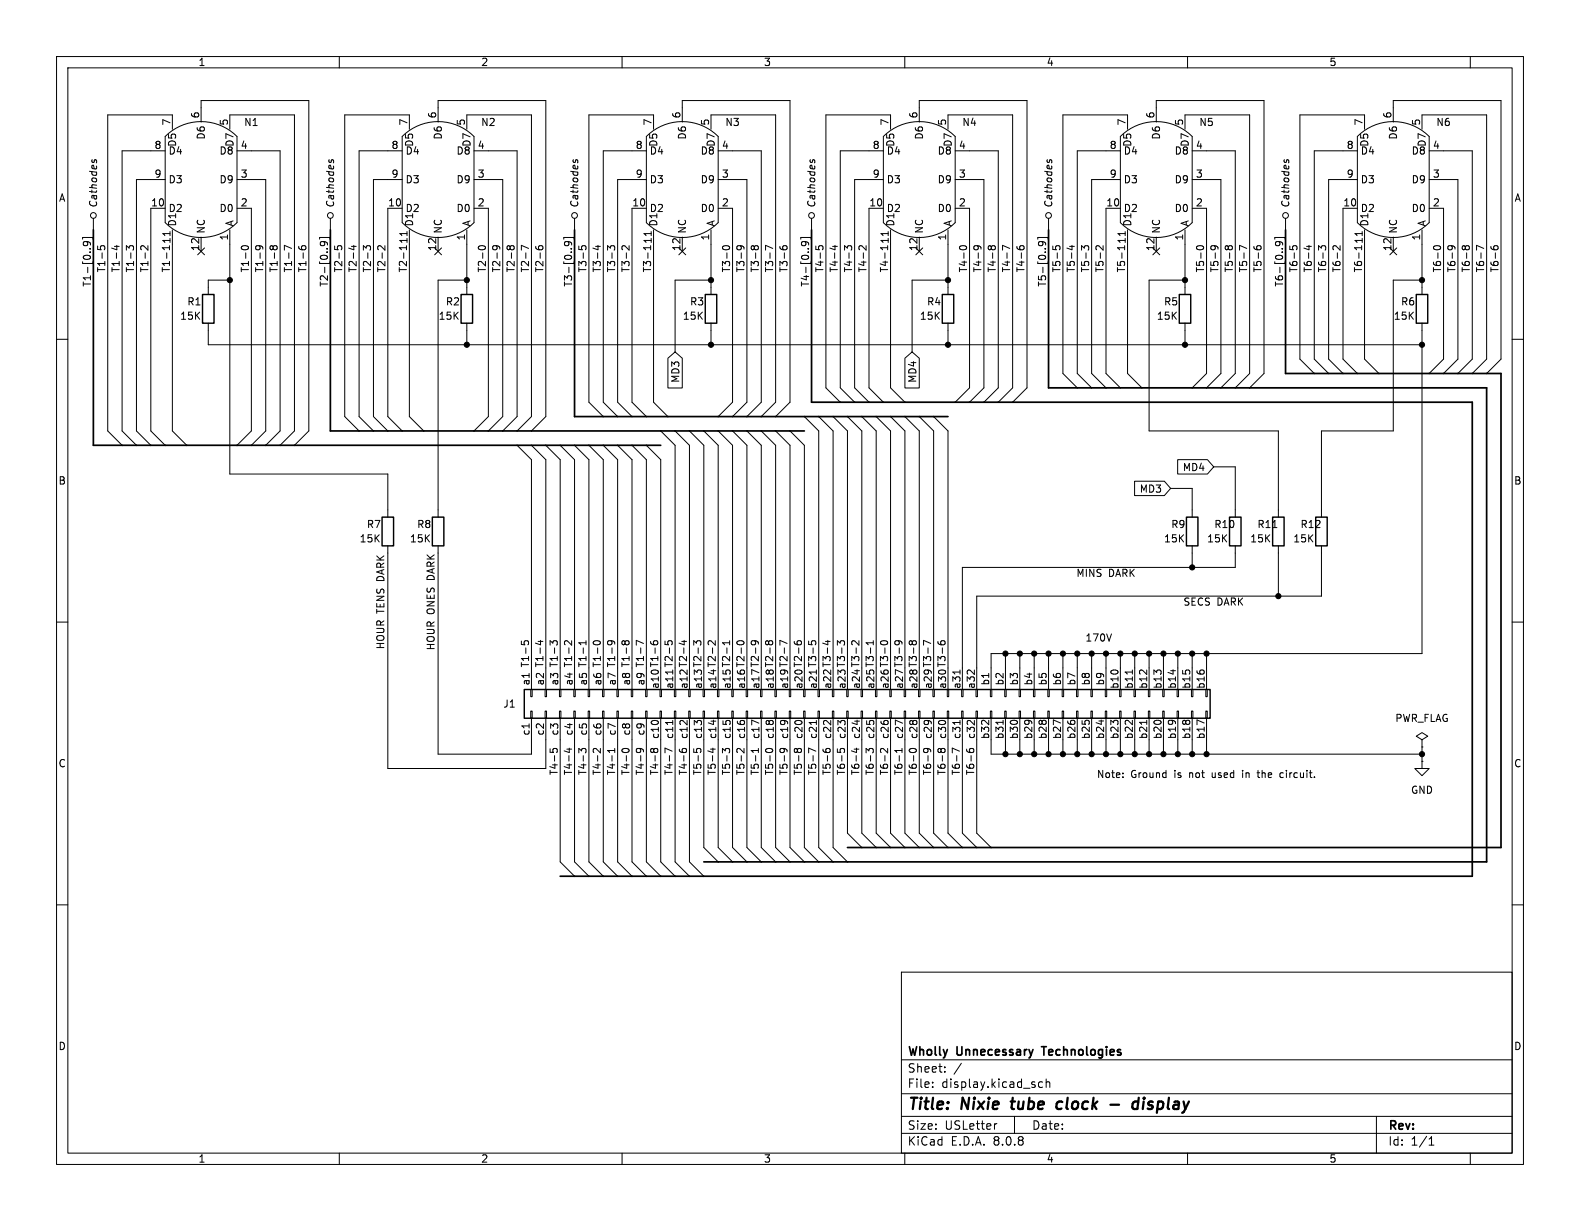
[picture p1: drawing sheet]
<svg xmlns="http://www.w3.org/2000/svg" width="279mm" height="216mm" viewBox="0 0 279 216" stroke-linecap="round" stroke-linejoin="round" font-family="sans-serif">
<g fill="none" stroke="#000" stroke-width=".18">
<path d="M10 10h259.4v195.9h-259.4zM12 12h255.4v191.9h-255.4zM60 10v2M110 10v2M160 10v2M210 10v2M260 10v2M16.3 28.2v.5M16.5 38.6v2M16.6 28.7l.2-.5 .2 .1 .1 .4M29.2 24.1a9 9 0 0 1 12.7 0v15.3a9 9 0 0 1-12.7 0zM29.2 36.8h-2.5v39.4l2.5 2.5"/>
<path d="M29.2 31.8h-5.1v44.4l2.6 2.5M29.2 26.7h-7.6v49.5l2.5 2.5M30.5 22.9v-2.6h-11.5v55.9l2.6 2.5M35.6 21.6v-3.8h19v58.4l-2.5 2.5M40.6 22.9v-2.6h11.5v55.9l-2.6 2.5M41.9 36.8h2.5v39.4l-2.5 2.5M41.9 31.8h5.1v44.4l-2.6 2.5M41.9 26.7h7.6v49.5l-2.5 2.5M58.2 28.2v.5M58.4 38.6v2M58.5 28.7l.3-.5 .1 .1 .1 .4M71.1 24.1a9 9 0 0 1 12.7 0v15.3a9 9 0 0 1-12.7 0z"/>
<path d="M71.1 36.8h-2.5v36.9l2.5 2.5M71.1 31.8h-5.1v41.9l2.6 2.5M71.1 26.7h-7.6v47l2.5 2.5M72.4 22.9v-2.6h-11.4v53.4l2.5 2.5M77.5 21.6v-3.8h19v55.9l-2.5 2.5M82.5 22.9v-2.6h11.5v53.4l-2.6 2.5M83.8 36.8h2.6v36.9l-2.6 2.5M83.8 31.8h5.1v41.9l-2.5 2.5M83.8 26.7h7.6v47l-2.5 2.5M101.4 28.2v.5M101.6 38.6v2M101.7 28.7l.2-.5 .2 .1 .1 .4"/>
<path d="M114.3 24.1a9 9 0 0 1 12.7 0v15.3a9 9 0 0 1-12.7 0zM114.3 36.8h-2.5v34.3l2.5 2.6M114.3 31.8h-5.1v39.3l2.6 2.6M114.3 26.7h-7.6v44.4l2.5 2.6M115.6 22.9v-2.6h-11.5v50.8l2.6 2.6M120.6 21.6v-3.8h19.1v53.3l-2.5 2.6M125.7 22.9v-2.6h11.5v50.8l-2.6 2.6M127 36.8h2.5v34.3l-2.5 2.6M127 31.8h5.1v39.3l-2.6 2.6M127 26.7h7.6v44.4l-2.5 2.6M143.3 28.2v.5M143.5 38.6v2"/>
<path d="M143.6 28.7l.2-.5 .2 .1 .1 .4M156.2 24.1a9 9 0 0 1 12.7 0v15.3a9 9 0 0 1-12.7 0zM156.2 36.8h-2.5v31.8l2.5 2.5M156.2 31.8h-5.1v36.8l2.6 2.5M156.2 26.7h-7.6v41.9l2.5 2.5M157.5 22.9v-2.6h-11.5v48.3l2.6 2.5M162.6 21.6v-3.8h19v50.8l-2.5 2.5M167.6 22.9v-2.6h11.5v48.3l-2.6 2.5M168.9 36.8h2.5v31.8l-2.5 2.5M168.9 31.8h5.1v36.8l-2.6 2.5M168.9 26.7h7.6v41.9l-2.5 2.5M185.2 28.2v.5"/>
<path d="M185.4 38.6v2M185.5 28.7l.3-.5 .1 .1 .1 .4M198.1 24.1a9 9 0 0 1 12.7 0v15.3a9 9 0 0 1-12.7 0zM198.1 36.8h-2.5v29.2l2.5 2.6M198.1 31.8h-5.1v34.2l2.6 2.6M198.1 26.7h-7.6v39.3l2.5 2.6M199.4 22.9v-2.6h-11.4v45.7l2.5 2.6M204.5 21.6v-3.8h19v48.2l-2.5 2.6M209.5 22.9v-2.6h11.5v45.7l-2.6 2.6M210.8 36.8h2.6v29.2l-2.6 2.6M210.8 31.8h5.1v34.2l-2.5 2.6M210.8 26.7h7.6v39.3l-2.5 2.6"/>
<path d="M227.1 28.2v.5M227.3 38.6v2M227.4 28.7l.3-.5 .1 .1 .1 .4M240 24.1a9 9 0 0 1 12.7 0v15.3a9 9 0 0 1-12.7 0zM240 36.8h-2.5v26.7l2.5 2.5M240 31.8h-5.1v31.7l2.6 2.5M240 26.7h-7.6v36.8l2.5 2.5M241.3 22.9v-2.6h-11.4v43.2l2.5 2.5M246.4 21.6v-3.8h19v45.7l-2.5 2.5M251.5 22.9v-2.6h11.4v43.2l-2.6 2.5M252.7 36.8h2.6v26.7l-2.6 2.5M252.7 31.8h5.1v31.7l-2.5 2.5"/>
<path d="M252.7 26.7h7.6v36.8l-2.5 2.5M14.6 42.3v-.3h1.8v.3M15.3 42.7l.2 .3v.3l-.2 .1-.5-.1-.1-.3 .1-.2a.84 .84 0 0 1 1.2 .3v.2M17.3 43.5v.6M17.8 44.1v-.4l.2-.3 .5 .2v.5M20.2 43.6h.9M20.7 43.4v.8l-1-.3M23.6 44.2v-.5l-.1-.2h-.5l-.2 .4-.5-.5v.8M26.2 43.4v.8l-.9-.8-.4 .3v.4M30 43.8h-1.3l.4 .4M30 43.4v.8M30.1 40.9v.8"/>
<path d="M30.5 40.6v35.6l2.5 2.5M35 43.8l1.2 1.3M35.6 41.9v2.6M36.2 43.8l-1.2 1.3M36.8 57.2v3.8h214.7M40.6 49.5h-3.8v2.6M40.6 40.6v43.2h28v7.6M42.9 44.1l-.2-.2a.68 .68 0 0 1 .6-.5 .68 .68 0 0 1 .6 .5l-.2 .2M45.8 43.4l.2 .3-.1 .4M46.5 44l-.1-.3a.86 .86 0 0 0-1.2 0l.1 .4M48.3 43.7l-.3-.3-.2 .2-.1 .3 .2 .2M48.3 43.7l.2-.3 .4 .1 .1 .2-.1 .4"/>
<path d="M48.3 43.9l-.1 .2M48.3 43.7v.2M48.3 43.9l.1 .2M51.6 43.9l-1.3-.5v.8M52.8 43.6l.1 .3 .2 .2M53.4 44.1l-.1-.4 .3-.3 .4 .2 .1 .3-.1 .2M56.5 42.3v-.3h1.8v.3M57.2 42.7l.2 .3v.3l-.2 .1-.5-.1-.1-.3 .2-.2a.84 .84 0 0 1 1.1 .3v.2M59.2 43.5v.6M59.7 44.1v-.4l.2-.3 .5 .2v.5M62.1 43.6h.9M62.6 43.4v.8l-.9-.3"/>
<path d="M65.5 44.2v-.5l-.1-.2h-.5l-.2 .4-.4-.5v.8M68.1 43.4v.8l-.9-.8-.4 .3 .1 .4M71.9 43.8h-1.3l.4 .4M71.9 43.4v.8M72 40.9v.8M72.4 40.6v33.1l2.5 2.5M76.9 43.8l1.2 1.3M77.5 41.9v2.6M78.1 43.8l-1.2 1.3M82.5 40.6v11.5M82.5 57.2v3.8M82.5 49.5h-5v41.9"/>
<path d="M84.8 44.1l-.2-.2a.68 .68 0 0 1 .6-.5 .68 .68 0 0 1 .6 .5l-.2 .2M87.7 43.4l.2 .3-.1 .4M88.4 44l-.1-.3a.86 .86 0 0 0-1.2 0l.1 .4M90.2 43.7l-.2-.3-.3 .2v.3l.1 .2M90.2 43.7l.2-.3 .4 .1 .1 .2-.1 .4M90.2 43.9l-.1 .2M90.2 43.7v.2M90.2 43.9l.1 .2M93.5 43.9l-1.3-.5v.8M94.7 43.6l.1 .3 .2 .2M95.3 44.1l-.1-.4 .3-.3 .4 .2 .1 .3-.1 .2M99.7 42.3v-.3h1.8v.3"/>
<path d="M100.4 42.7l.2 .3-.1 .3-.1 .1-.5-.1-.1-.3 .1-.2a.84 .84 0 0 1 1.2 .3v.2M102.4 43.5v.6M102.9 44.1l-.1-.4 .3-.3 .5 .2v.5M105.3 43.6h.9M105.7 43.4v.8l-.9-.3M108.6 44.2l.1-.5-.1-.2h-.6l-.1 .4-.5-.5v.8M111.2 43.4v.8l-.9-.8-.3 .3v.4M115.1 43.4v.8M115.1 43.8h-1.3l.4 .4M115.2 40.9v.8M115.6 40.6v30.5l2.5 2.6M120 43.8l1.3 1.3"/>
<path d="M120.6 41.9v2.6M121.3 43.8l-1.3 1.3M125.7 40.6v11.5M125.7 57.2v3.8M125.7 49.5h-6.3v12.7M128 44.1l-.2-.2a.68 .68 0 0 1 .6-.5 .68 .68 0 0 1 .6 .5l-.2 .2M130.8 43.4l.3 .3-.1 .4M131.6 44l-.1-.3a.86 .86 0 0 0-1.2 0l.1 .4M133.4 43.9l-.1 .2M133.4 43.7l-.3-.3-.2 .2-.1 .3 .2 .2M133.4 43.7l.2-.3 .4 .1 .1 .2-.1 .4M133.4 43.7v.2"/>
<path d="M133.4 43.9l.1 .2M136.6 43.9l-1.2-.5v.8M137.9 43.6l.1 .3 .2 .2M138.5 44.1l-.1-.4 .2-.3 .5 .2 .1 .3-.1 .2M141.6 42.3v-.3h1.8v.3M142.3 42.7l.2 .3v.3l-.2 .1-.5-.1-.1-.3 .1-.2a.84 .84 0 0 1 1.2 .3v.2M144.3 43.5v.6M144.8 44.1v-.4l.2-.3 .5 .2v.5M147.2 43.6h.9M147.7 43.4v.8l-1-.3M150.6 44.2v-.5l-.1-.2h-.5l-.2 .4-.5-.5v.8M153.2 43.4v.8l-.9-.8-.4 .3v.4"/>
<path d="M157 43.8h-1.3l.4 .4M157 43.4v.8M157.1 40.9v.8M157.5 40.6v28l2.5 2.5M162 43.8l1.2 1.3M162.6 41.9v2.6M163.2 43.8l-1.2 1.3M167.6 40.6v11.5M167.6 57.2v3.8M167.6 49.5h-6.3v12.7M169.9 44.1l-.2-.2a.68 .68 0 0 1 .6-.5 .68 .68 0 0 1 .6 .5l-.2 .2M172.8 43.4l.2 .3-.1 .4"/>
<path d="M173.5 44l-.1-.3a.86 .86 0 0 0-1.2 0l.1 .4M175.3 43.7l-.3-.3-.2 .2-.1 .3 .2 .2M175.3 43.7l.2-.3 .4 .1 .1 .2-.1 .4M175.3 43.9l-.1 .2M175.3 43.7v.2M175.3 43.9l.1 .2M178.6 43.9l-1.3-.5v.8M179.8 43.6l.1 .3 .2 .2M180.4 44.1l-.1-.4 .3-.3 .4 .2 .1 .3-.1 .2M183.5 42.3v-.3h1.8v.3M184.2 42.7l.2 .3v.3l-.2 .1-.5-.1-.1-.3 .2-.2a.84 .84 0 0 1 1.1 .3v.2M186.2 43.5v.6"/>
<path d="M186.7 44.1v-.4l.2-.3 .5 .2v.5M189.1 43.6h.9M189.6 43.4v.8l-.9-.3M192.5 44.2v-.5l-.1-.2h-.5l-.2 .4-.4-.5v.8M195.1 43.4v.8l-.9-.8-.4 .3 .1 .4M198.9 43.8h-1.3l.4 .4M198.9 43.4v.8M199 40.9v.8M199.4 40.6v25.4l2.5 2.6M203.9 43.8l1.2 1.3M204.5 41.9v2.6M205.1 43.8l-1.2 1.3"/>
<path d="M209.5 49.5h-6.3v26.7h22.9v15.2M209.5 40.6v11.5M209.5 57.2v3.8M211.8 44.1l-.2-.2a.68 .68 0 0 1 .6-.5 .68 .68 0 0 1 .6 .5l-.2 .2M214.7 43.4l.2 .3-.1 .4M215.4 44l-.1-.3a.86 .86 0 0 0-1.2 0l.1 .4M217.2 43.7l-.2-.3-.3 .2v.3l.1 .2M217.2 43.7l.2-.3 .4 .1 .1 .2-.1 .4M217.2 43.9l-.1 .2M217.2 43.7v.2M217.2 43.9l.1 .2M220.5 43.9l-1.3-.5v.8"/>
<path d="M221.7 43.6l.1 .3 .2 .2M222.3 44.1l-.1-.4 .3-.3 .4 .2 .1 .3-.1 .2M225.4 42.3v-.3h1.8v.3M226.1 42.7l.2 .3v.3l-.2 .1-.5-.1-.1-.3 .2-.2a.84 .84 0 0 1 1.1 .3v.2M228.1 43.5v.6M228.6 44.1v-.4l.2-.3 .5 .2v.5M231.1 43.6h.8M231.5 43.4v.8l-.9-.3M234.4 44.2v-.5l-.1-.2h-.5l-.1 .4-.5-.5v.8M237 43.4v.8l-.9-.8-.4 .3 .1 .4M240.8 43.8h-1.3l.4 .4M240.8 43.4v.8"/>
<path d="M240.9 40.9v.8M241.3 40.6v22.9l2.5 2.5M245.8 43.8l1.2 1.3M246.4 41.9v2.6M247 43.8l-1.2 1.3M251.5 49.5h-5.1v26.7h-12.7v15.2M251.5 57.2v58.4h-76.2v6.3M251.5 40.6v11.5M253.7 44.1l-.2-.2a.68 .68 0 0 1 .6-.5 .68 .68 0 0 1 .7 .5l-.3 .2M256.6 43.4l.2 .3-.1 .4M257.3 44l-.1-.3a.86 .86 0 0 0-1.2 0l.1 .4M259.1 43.7l-.2-.3-.3 .2v.3l.1 .2"/>
<path d="M259.1 43.7l.3-.3 .3 .1 .1 .2-.1 .4M259.1 43.9l-.1 .2M259.1 43.7v.2M259.1 43.9l.1 .2M262.4 43.9l-1.3-.5v.8M263.6 43.6l.1 .3 .2 .2M264.3 44.1l-.2-.4 .3-.3 .5 .2v.3l-.1 .2M10 60h2M91.4 78.7l2.6 2.6v40.6M94 78.7l2.5 2.6v40.6M96.5 78.7l2.6 2.6v40.6M99.1 78.7l2.5 2.6v40.6"/>
<path d="M101.6 78.7l2.5 2.6v40.6M104.1 78.7l2.6 2.6v40.6M106.7 78.7l2.5 2.6v40.6M109.2 78.7l2.6 2.6v40.6M111.8 78.7l2.5 2.6v40.6M114.3 78.7l2.5 2.6v40.6M116.8 76.2l2.6 2.5v43.2M118.1 63.3l1.3-1.1 1.3 1.1v5.3h-2.6zM119.4 76.2l2.5 2.5v43.2M121.9 76.2l2.6 2.5v43.2M124.5 76.2l2.5 2.5v43.2M127 76.2l2.5 2.5v43.2"/>
<path d="M129.5 76.2l2.6 2.5v43.2M132.1 76.2l2.5 2.5v43.2M134.6 76.2l2.6 2.5v43.2M137.2 76.2l2.5 2.5v43.2M139.7 76.2l2.5 2.5v43.2M142.2 73.7l2.6 2.5v45.7M144.8 73.7l2.5 2.5v45.7M147.3 73.7l2.6 2.5v45.7M149.9 73.7l2.5 2.5v45.7M152.4 73.7l2.5 2.5v45.7M154.9 73.7l2.6 2.5v45.7M157.5 73.7l2.5 2.5v45.7"/>
<path d="M160 63.3l1.3-1.1 1.3 1.1v5.3h-2.6zM160 73.7l2.6 2.5v45.7M162.6 73.7l2.5 2.5v45.7M165.1 73.7l2.5 2.5v45.7M267.4 60h2M68.6 96.5v39.4h27.9v-8.9M77.5 96.5v36.9h16.5v-6.4M200.6 85.1h5.3l1.1 1.3-1.1 1.2h-5.3zM207 86.4h3.8v5M208.3 81.3h5.2l1.1 1.3-1.1 1.2h-5.2zM210.8 96.5v3.8M214.6 82.6h3.8v8.8"/>
<path d="M218.4 96.5v3.8h-48.2v21.6M225.1 93.3h.7M226.1 96.5v8.9M233.7 96.5v8.9h-61v16.5M10 110h2M92.2 113.4v.6M92.7 114v-.5l.2-.2 .5 .1v.6M95.2 113.4h.8M95.6 113.2v.8l-.9-.3M98.5 114v-.5l-.1-.1h-.5l-.1 .3-.5-.4v.8M101.1 113.3v.8l-.9-.8-.4 .2 .1 .5M103.6 113.3v.7"/>
<path d="M103.6 113.7h-1.2l.3 .3M105.1 114l-.2-.3a.68 .68 0 0 1 .6-.4 .68 .68 0 0 1 .7 .4l-.3 .3M108 113.3l.2 .2-.1 .5M108.7 113.9l-.1-.4a.86 .86 0 0 0-1.2 0l.2 .5M110.5 113.5l-.2-.2-.3 .1v.4l.1 .2M110.5 113.5l.3-.2 .3 .1 .1 .1-.1 .5M110.5 113.8l-.1 .2M110.5 113.5v.3M110.5 113.8l.1 .2M113.8 113.8l-1.3-.6v.9M115.1 113.4v.4l.3 .2M115.7 114l-.2-.5 .3-.2 .5 .1v.4l-.1 .2"/>
<path d="M117.6 113.4v.6M118.1 114v-.5l.2-.2 .5 .1v.6M120.6 113.4h.8M121 113.2v.8l-.9-.3M123.9 114v-.5l-.1-.1h-.5l-.1 .3-.5-.4v.8M126.5 113.3v.8l-.9-.8-.4 .2 .1 .5M129 113.7h-1.2l.3 .3M129 113.3v.7M130.5 114l-.2-.3a.68 .68 0 0 1 .6-.4 .68 .68 0 0 1 .7 .4l-.3 .3M133.4 113.3l.2 .2-.1 .5M134.1 113.9l-.1-.4a.86 .86 0 0 0-1.2 0l.2 .5M135.9 113.5l-.2-.2-.3 .1v.4l.1 .2"/>
<path d="M135.9 113.5l.3-.2 .3 .1 .1 .1-.1 .5M135.9 113.8l.1 .2M135.9 113.8l-.1 .2M135.9 113.5v.3M139.2 113.8l-1.3-.6v.9M140.5 113.4v.4l.3 .2M141.1 114l-.2-.5 .3-.2 .5 .1v.4l-.1 .2M143 113.4v.6M143.5 114v-.5l.2-.2 .5 .1v.6M146 113.4h.8M146.4 113.2v.8l-.9-.3M149.3 114v-.5l-.1-.1h-.5l-.1 .3-.5-.4v.8"/>
<path d="M151.9 113.3v.8l-.9-.8-.4 .2 .1 .5M154.4 113.7h-1.2l.3 .3M154.4 113.3v.7M155.9 114l-.2-.3a.68 .68 0 0 1 .6-.4 .68 .68 0 0 1 .7 .4l-.3 .3M158.8 113.3l.2 .2-.1 .5M159.5 113.9l-.1-.4a.86 .86 0 0 0-1.2 0l.2 .5M161.3 113.5l-.2-.2-.3 .1v.4l.1 .2M161.3 113.5l.3-.2 .3 .1 .1 .1-.1 .5M161.3 113.8l-.1 .2M161.3 113.5v.3M161.3 113.8l.1 .2M164.6 113.8l-1.3-.6v.9"/>
<path d="M165.9 113.4v.4l.3 .2M166.5 114l-.2-.5 .3-.2 .5 .1v.4l-.1 .2M169.8 118.5v.7M177.8 115.6v6.3M180.3 115.6v6.3M182.9 115.6v6.3M185.4 115.6v6.3M188 115.6v6.3M190.5 115.6v6.3M193 115.6v6.3M195.6 115.6v6.3M198.1 115.6v6.3"/>
<path d="M200.2 118.5v.7M200.7 115.6v6.3M203.2 115.6v6.3M205.7 115.6v6.3M208.3 115.6v6.3M210.8 115.6v6.3M213.4 115.6v6.3M267.4 110h2M93.6 128v.7M93.9 121.9h.2v1.3h-.2zM93.9 125.7h.2v1.3h-.2zM96.4 121.9h.2v1.3h-.2z"/>
<path d="M96.4 125.7h.2v1.3h-.2zM97.3 132.4v.6M97.8 133v-.4l.2-.3 .5 .2v.5M98.9 121.9h.3v1.3h-.3zM98.9 125.7h.3v1.3h-.3zM99.1 127v25.4l2.5 2.5M100.2 132.5h.9M100.7 132.3v.8l-.9-.3M101.5 121.9h.2v1.3h-.2zM101.5 125.7h.2v1.3h-.2zM101.6 127v25.4l2.5 2.5M103.6 133.1v-.5l-.1-.2h-.5l-.2 .4-.4-.5v.8"/>
<path d="M104 121.9h.3v1.3h-.3zM104 125.7h.3v1.3h-.3zM104.1 127v25.4l2.6 2.5M106.2 132.3v.8l-.9-.8-.4 .3 .1 .4M106.6 121.9h.2v1.3h-.2zM106.6 125.7h.2v1.3h-.2zM106.7 127v25.4l2.5 2.5M108.7 132.3v.8M108.7 132.7h-1.3l.4 .4M109.1 121.9h.2v1.3h-.2zM109.1 125.7h.2v1.3h-.2zM109.2 127v25.4l2.6 2.5"/>
<path d="M110.2 133l-.2-.2a.68 .68 0 0 1 .6-.5 .68 .68 0 0 1 .6 .5l-.2 .2M111.6 121.9h.3v1.3h-.3zM111.6 125.7h.3v1.3h-.3zM111.8 127v25.4l2.5 2.5M113.1 132.3l.2 .3-.1 .4M113.8 132.9l-.1-.3a.86 .86 0 0 0-1.2 0l.1 .4M114.2 121.9h.2v1.3h-.2zM114.2 125.7h.2v1.3h-.2zM114.3 127v25.4l2.5 2.5M115.6 132.6l-.2-.3-.3 .2v.3l.1 .2M115.6 132.6l.2-.3 .4 .1 .1 .2-.1 .4M115.6 132.8l-.1 .2"/>
<path d="M115.6 132.6v.2M115.6 132.8l.1 .2M116.7 121.9h.3v1.3h-.3zM116.7 125.7h.3v1.3h-.3zM116.8 127v25.4l2.6 2.5M118.9 132.8l-1.3-.5v.8M119 127.4v.7M119.3 121.9h.2v1.3h-.2zM119.3 125.7h.2v1.3h-.2zM119.4 127v25.4l2.5 2.5M120.1 132.5l.1 .3 .2 .2M120.7 133l-.1-.4 .3-.3 .4 .2 .1 .3-.1 .2"/>
<path d="M121.8 121.9h.2v1.3h-.2zM121.8 125.7h.2v1.3h-.2zM121.9 127v25.4l2.6 2.5M122.7 132.4v.6M123.2 133v-.4l.2-.3 .5 .2v.5M124.3 121.9h.3v1.3h-.3zM124.3 125.7h.3v1.3h-.3zM124.5 127v22.9l2.5 2.5M125.6 132.5h.9M126.1 132.3v.8l-.9-.3M126.2 127.3v.8M126.9 121.9h.2v1.3h-.2z"/>
<path d="M126.9 125.7h.2v1.3h-.2zM127 127v22.9l2.5 2.5M129 133.1v-.5l-.1-.2h-.5l-.2 .4-.4-.5v.8M129.4 121.9h.3v1.3h-.3zM129.4 125.7h.3v1.3h-.3zM129.5 127v22.9l2.6 2.5M131.6 132.3v.8l-.9-.8-.4 .3 .1 .4M132 121.9h.2v1.3h-.2zM132 125.7h.2v1.3h-.2zM132.1 127v22.9l2.5 2.5M134.1 132.3v.8M134.1 132.7h-1.3l.4 .4"/>
<path d="M134.2 127.9l-1.3-.6v.9M134.5 121.9h.2v1.3h-.2zM134.5 125.7h.2v1.3h-.2zM134.6 127v22.9l2.6 2.5M135.6 133l-.2-.2a.68 .68 0 0 1 .6-.5 .68 .68 0 0 1 .6 .5l-.2 .2M137 121.9h.3v1.3h-.3zM137 125.7h.3v1.3h-.3zM137.2 127v22.9l2.5 2.5M138.5 132.3l.2 .3-.1 .4M139.2 132.9l-.1-.3a.86 .86 0 0 0-1.2 0l.1 .4M139.6 121.9h.2v1.3h-.2zM139.6 125.7h.2v1.3h-.2z"/>
<path d="M139.7 127v22.9l2.5 2.5M141 132.6l-.2-.3-.3 .2v.3l.1 .2M141 132.6l.2-.3 .4 .1 .1 .2-.1 .4M141 132.8l-.1 .2M141 132.6v.2M141 132.8l.1 .2M142.1 121.9h.3v1.3h-.3zM142.1 125.7h.3v1.3h-.3zM142.2 127v22.9l2.6 2.5M144.3 132.8l-1.3-.5v.8M144.4 127.4v.7M144.7 121.9h.2v1.3h-.2z"/>
<path d="M144.7 125.7h.2v1.3h-.2zM144.8 127v22.9l2.5 2.5M145.5 132.5l.1 .3 .2 .2M146.1 133l-.1-.4 .3-.3 .4 .2 .1 .3-.1 .2M147.2 121.9h.2v1.3h-.2zM147.2 125.7h.2v1.3h-.2zM147.3 127v22.9l2.6 2.5M148.1 132.4v.6M148.6 133v-.4l.2-.3 .5 .2v.5M149.7 121.9h.3v1.3h-.3zM149.7 125.7h.3v1.3h-.3zM149.9 127v20.3l2.5 2.6"/>
<path d="M151 132.5h.9M151.5 132.3v.8l-.9-.3M151.6 127.3v.8M152.3 121.9h.2v1.3h-.2zM152.3 125.7h.2v1.3h-.2zM152.4 127v20.3l2.5 2.6M154.4 133.1v-.5l-.1-.2h-.5l-.2 .4-.4-.5v.8M154.8 121.9h.3v1.3h-.3zM154.8 125.7h.3v1.3h-.3zM154.9 127v20.3l2.6 2.6M157 132.3v.8l-.9-.8-.4 .3 .1 .4M157.4 121.9h.2v1.3h-.2z"/>
<path d="M157.4 125.7h.2v1.3h-.2zM157.5 127v20.3l2.5 2.6M159.5 132.7h-1.3l.4 .4M159.5 132.3v.8M159.6 127.9l-1.3-.6v.9M159.9 121.9h.2v1.3h-.2zM159.9 125.7h.2v1.3h-.2zM160 127v20.3l2.6 2.6M161 133l-.2-.2a.68 .68 0 0 1 .6-.5 .68 .68 0 0 1 .6 .5l-.2 .2M162.4 121.9h.3v1.3h-.3zM162.4 125.7h.3v1.3h-.3zM162.6 127v20.3l2.5 2.6"/>
<path d="M163.9 132.3l.2 .3-.1 .4M164.6 132.9l-.1-.3a.86 .86 0 0 0-1.2 0l.1 .4M165 121.9h.2v1.3h-.2zM165 125.7h.2v1.3h-.2zM165.1 127v20.3l2.5 2.6M166.4 132.6l-.2-.3-.3 .2v.3l.1 .2M166.4 132.6l.2-.3 .4 .1 .1 .2-.1 .4M166.4 132.8l-.1 .2M166.4 132.6v.2M166.4 132.8l.1 .2M167.5 121.9h.3v1.3h-.3zM167.5 125.7h.3v1.3h-.3z"/>
<path d="M167.6 127v20.3l2.6 2.6M169.7 132.8l-1.3-.5v.8M169.8 127.4v.7M170.1 121.9h.2v1.3h-.2zM170.1 125.7h.2v1.3h-.2zM170.2 127v20.3l2.5 2.6M170.9 132.5l.1 .3 .2 .2M171.5 133l-.1-.4 .3-.3 .4 .2 .1 .3-.1 .2M172.6 121.9h.2v1.3h-.2zM172.6 125.7h.2v1.3h-.2zM172.7 127v20.3l2.6 2.6M175.1 121.9h.3v1.3h-.3z"/>
<path d="M175.1 125.7h.3v1.3h-.3zM175.3 127v6.4h76.2M177.4 127.4v.7M177.7 121.9h.2v1.3h-.2zM177.7 125.7h.2v1.3h-.2zM177.8 127v6.4M180.2 121.9h.3v1.3h-.3zM180.2 125.7h.3v1.3h-.3zM180.3 127v6.4M182.8 121.9h.2v1.3h-.2zM182.8 125.7h.2v1.3h-.2zM182.9 127v6.4"/>
<path d="M185.3 121.9h.2v1.3h-.2zM185.3 125.7h.2v1.3h-.2zM185.4 127v6.4M187.8 121.9h.3v1.3h-.3zM187.8 125.7h.3v1.3h-.3zM188 127v6.4M190.4 121.9h.2v1.3h-.2zM190.4 125.7h.2v1.3h-.2zM190.5 127v6.4M192.9 121.9h.3v1.3h-.3zM192.9 125.7h.3v1.3h-.3zM193 127v6.4"/>
<path d="M195.5 121.9h.2v1.3h-.2zM195.5 125.7h.2v1.3h-.2zM195.6 127v6.4M198 121.9h.2v1.3h-.2zM198 125.7h.2v1.3h-.2zM198.1 127v6.4M198.6 137.4v.1M198.6 136.7v.1M200.5 121.9h.3v1.3h-.3zM200.5 125.7h.3v1.3h-.3zM200.7 127v6.4M202.8 127.4v.7"/>
<path d="M203.1 121.9h.2v1.3h-.2zM203.1 125.7h.2v1.3h-.2zM203.2 127v6.4M205.6 121.9h.3v1.3h-.3zM205.6 125.7h.3v1.3h-.3zM205.7 127v6.4M208.2 121.9h.2v1.3h-.2zM208.2 125.7h.2v1.3h-.2zM208.3 127v6.4M210.7 121.9h.2v1.3h-.2zM210.7 125.7h.2v1.3h-.2zM210.8 127v6.4"/>
<path d="M213.2 121.9h.3v1.3h-.3zM213.2 125.7h.3v1.3h-.3zM213.4 127v6.4M219.7 136.2v.1M219.7 136.6v.9M222.3 136.6h.5M222.5 136.2v1.1l.3 .2M226.9 136.7l-.3-.1-.3 .3 .2 .5h.4M251.5 130.8l1-.6-1-.7-1.1 .7 1.1 .6v1.3M251.5 132.1h.1M251.5 134.6v1.3h1.2l-1.2 1.3-1.3-1.3h1.3M251.5 134.6h.1"/>
<path d="M251.5 132.1v2.5M10 160h2M159.4 171.9h108v32h-108zM267.4 160h2M159.4 197.4h108M159.4 193.4h108M159.4 187.4h108M164.9 192.1v.2M164.9 191.4v.1M167.1 189.4v.2M167.1 188.7v.1M170 188l-1.3 1.9"/>
<path d="M176.3 198.7l-.3 .1M179.4 197.4v3M184.4 191.4l-.5-.1-.3 .3v.4l.2 .2h.6M185 191.4l.2-.1 .4 .1v.9M185 190.8v1.5M243.4 197.4v6.5M60 203.9v2M110 203.9v2M159.4 200.4h108M160 203.9v2M210 203.9v2M252.7 202.5h.9"/>
<path d="M252.7 201.4l.4-.4v1.5M260 203.9v2"/>
<circle cx="16.5" cy="38.1" r=".51"/>
<circle cx="58.4" cy="38.1" r=".51"/>
<circle cx="101.6" cy="38.1" r=".51"/>
<circle cx="143.5" cy="38.1" r=".51"/>
<circle cx="185.4" cy="38.1" r=".51"/>
<circle cx="227.3" cy="38.1" r=".51"/>
</g>
<path d="M178.7 194.8h.8M179.1 194.1l-.2 1.7 .2 .3M187.9 194.9a.66 .66 0 0 0-1 .3l-.1 .5 .1 .3 .2 .1 .6-.1M196.4 195.3h1.5M201.3 194.9a.66 .66 0 0 0-1 .3l-.1 .5 .2 .3 .2 .1 .5-.1M201.4 194.1l-.3 2M202.2 194.8l-.1 1.3M202.3 194.1v.2M202.3 194.1l-.1 .1 .1 .1M202.3 194.1l.1 .1-.1 .1" fill="none" stroke="#000" stroke-width=".4"/>
<path d="M16.5 40.6v38.1h100.3M58.4 40.6v35.6h83.8M101.6 40.6v33.1h66M143.5 40.6v30.5h116.8v83.8h-161.2M185.4 40.6v28h77.5v83.8h-138.4M227.3 40.6v25.4h38.1v83.9h-115.5M184.2 185.1h.8" fill="none" stroke="#000" stroke-width=".3"/>
<g fill="none" stroke="#000" stroke-width=".25">
<path d="M35.8 52.1h2v5.1h-2zM81.5 52.1h2.1v5.1h-2.1zM124.7 52.1h2v5.1h-2zM166.6 52.1h2.1v5.1h-2.1zM208.5 52.1h2.1v5.1h-2.1zM250.4 52.1h2.1v5.1h-2.1zM67.6 91.4h2v5.1h-2zM76.5 91.4h2v5.1h-2zM209.8 91.4h2v5.1h-2zM217.4 91.4h2.1v5.1h-2.1zM225 91.4h2.1v5.1h-2.1zM232.7 91.4h2v5.1h-2z"/>
<path d="M92.7 121.9h121.3v5.1h-121.3z"/>
</g>
<g fill="#000" stroke="#000" stroke-width=".18">
<circle cx="40.6" cy="49.5" r=".46"/>
<circle cx="82.5" cy="49.5" r=".46"/>
<circle cx="125.7" cy="49.5" r=".46"/>
<circle cx="167.6" cy="49.5" r=".46"/>
<circle cx="209.5" cy="49.5" r=".46"/>
<circle cx="251.5" cy="49.5" r=".46"/>
<circle cx="82.5" cy="61" r=".46"/>
<circle cx="125.7" cy="61" r=".46"/>
<circle cx="167.6" cy="61" r=".46"/>
<circle cx="209.5" cy="61" r=".46"/>
<circle cx="251.5" cy="61" r=".46"/>
<circle cx="177.8" cy="115.6" r=".46"/>
<circle cx="180.3" cy="115.6" r=".46"/>
<circle cx="182.9" cy="115.6" r=".46"/>
<circle cx="185.4" cy="115.6" r=".46"/>
<circle cx="188" cy="115.6" r=".46"/>
<circle cx="190.5" cy="115.6" r=".46"/>
<circle cx="193" cy="115.6" r=".46"/>
<circle cx="195.6" cy="115.6" r=".46"/>
<circle cx="198.1" cy="115.6" r=".46"/>
<circle cx="200.7" cy="115.6" r=".46"/>
<circle cx="203.2" cy="115.6" r=".46"/>
<circle cx="205.7" cy="115.6" r=".46"/>
<circle cx="208.3" cy="115.6" r=".46"/>
<circle cx="210.8" cy="115.6" r=".46"/>
<circle cx="210.8" cy="100.3" r=".46"/>
<circle cx="213.4" cy="115.6" r=".46"/>
<circle cx="226.1" cy="105.4" r=".46"/>
<circle cx="177.8" cy="133.4" r=".46"/>
<circle cx="180.3" cy="133.4" r=".46"/>
<circle cx="182.9" cy="133.4" r=".46"/>
<circle cx="185.4" cy="133.4" r=".46"/>
<circle cx="188" cy="133.4" r=".46"/>
<circle cx="190.5" cy="133.4" r=".46"/>
<circle cx="193" cy="133.4" r=".46"/>
<circle cx="195.6" cy="133.4" r=".46"/>
<circle cx="198.1" cy="133.4" r=".46"/>
<circle cx="200.7" cy="133.4" r=".46"/>
<circle cx="203.2" cy="133.4" r=".46"/>
<circle cx="205.7" cy="133.4" r=".46"/>
<circle cx="208.3" cy="133.4" r=".46"/>
<circle cx="210.8" cy="133.4" r=".46"/>
<circle cx="213.4" cy="133.4" r=".46"/>
<circle cx="251.5" cy="133.4" r=".46"/>
</g>
<g font-size="2.8">
<text x="160.4" y="196.8">Title:</text>
<text x="170.1" y="196.8">Nixie</text>
<text x="179.7" y="196.8">tube</text>
<text x="188.5" y="196.8">clock</text>
<text x="203.5" y="196.8">display</text>
</g>
<g font-size="2.1">
<text x="160.4" y="189.9">Sheet:</text>
<text x="160.4" y="187.1">Wholly</text>
<text x="169.3" y="187.1">Unnecessary</text>
<text x="185" y="187.1">Technologies</text>
<text x="160.4" y="192.6">File:</text>
<text x="166.5" y="192.6">display.kicad_sch</text>
<text x="160.4" y="202.8">KiCad</text>
<text x="160.4" y="200">Size:</text>
<text x="167.1" y="200">USLetter</text>
<text x="168.1" y="202.8">E.D.A.</text>
<text x="175.7" y="202.8">8.0.8</text>
<text x="182.4" y="200">Date:</text>
<text x="245.4" y="200.2">Rev:</text>
<text x="245.4" y="202.8">Id:</text>
<text x="249.5" y="202.8">1/1</text>
</g>
<g font-size="1.8">
<text x="35" y="11.9">1</text>
<text x="85" y="11.9">2</text>
<text x="135" y="11.9">3</text>
<text x="185" y="11.9">4</text>
<text x="235" y="11.9">5</text>
<text x="30.2" y="22.3" transform="rotate(-90 30.2 22.3)">7</text>
<text x="35.3" y="21" transform="rotate(-90 35.3 21)">6</text>
<text x="40.4" y="22.3" transform="rotate(-90 40.4 22.3)">5</text>
<text x="43.1" y="22.5">N1</text>
<text x="72.1" y="22.3" transform="rotate(-90 72.1 22.3)">7</text>
<text x="77.2" y="21" transform="rotate(-90 77.2 21)">6</text>
<text x="82.3" y="22.3" transform="rotate(-90 82.3 22.3)">5</text>
<text x="85" y="22.5">N2</text>
<text x="115.3" y="22.3" transform="rotate(-90 115.3 22.3)">7</text>
<text x="120.4" y="21" transform="rotate(-90 120.4 21)">6</text>
<text x="125.5" y="22.3" transform="rotate(-90 125.5 22.3)">5</text>
<text x="128.2" y="22.5">N3</text>
<text x="157.2" y="22.3" transform="rotate(-90 157.2 22.3)">7</text>
<text x="162.3" y="21" transform="rotate(-90 162.3 21)">6</text>
<text x="167.4" y="22.3" transform="rotate(-90 167.4 22.3)">5</text>
<text x="170.1" y="22.5">N4</text>
<text x="199.1" y="22.3" transform="rotate(-90 199.1 22.3)">7</text>
<text x="204.2" y="21" transform="rotate(-90 204.2 21)">6</text>
<text x="209.3" y="22.3" transform="rotate(-90 209.3 22.3)">5</text>
<text x="212" y="22.5">N5</text>
<text x="241" y="22.3" transform="rotate(-90 241 22.3)">7</text>
<text x="246.1" y="21" transform="rotate(-90 246.1 21)">6</text>
<text x="251.2" y="22.3" transform="rotate(-90 251.2 22.3)">5</text>
<text x="253.9" y="22.5">N6</text>
<text x="27.2" y="26.4">8</text>
<text x="29.7" y="27.5">D4</text>
<text x="31.3" y="26.1" transform="rotate(-90 31.3 26.1)">D5</text>
<text x="36.4" y="24.8" transform="rotate(-90 36.4 24.8)">D6</text>
<text x="38.7" y="27.5">D8</text>
<text x="41.5" y="26.1" transform="rotate(-90 41.5 26.1)">D7</text>
<text x="42.5" y="26.4">4</text>
<text x="69.1" y="26.4">8</text>
<text x="71.6" y="27.5">D4</text>
<text x="73.3" y="26.1" transform="rotate(-90 73.3 26.1)">D5</text>
<text x="78.3" y="24.8" transform="rotate(-90 78.3 24.8)">D6</text>
<text x="80.6" y="27.5">D8</text>
<text x="83.4" y="26.1" transform="rotate(-90 83.4 26.1)">D7</text>
<text x="84.4" y="26.4">4</text>
<text x="112.3" y="26.4">8</text>
<text x="114.8" y="27.5">D4</text>
<text x="116.4" y="26.1" transform="rotate(-90 116.4 26.1)">D5</text>
<text x="121.5" y="24.8" transform="rotate(-90 121.5 24.8)">D6</text>
<text x="123.8" y="27.5">D8</text>
<text x="126.6" y="26.1" transform="rotate(-90 126.6 26.1)">D7</text>
<text x="127.6" y="26.4">4</text>
<text x="154.2" y="26.4">8</text>
<text x="156.7" y="27.5">D4</text>
<text x="158.3" y="26.1" transform="rotate(-90 158.3 26.1)">D5</text>
<text x="163.4" y="24.8" transform="rotate(-90 163.4 24.8)">D6</text>
<text x="165.7" y="27.5">D8</text>
<text x="168.5" y="26.1" transform="rotate(-90 168.5 26.1)">D7</text>
<text x="169.5" y="26.4">4</text>
<text x="196.1" y="26.4">8</text>
<text x="198.6" y="27.5">D4</text>
<text x="200.3" y="26.1" transform="rotate(-90 200.3 26.1)">D5</text>
<text x="205.3" y="24.8" transform="rotate(-90 205.3 24.8)">D6</text>
<text x="207.6" y="27.5">D8</text>
<text x="210.4" y="26.1" transform="rotate(-90 210.4 26.1)">D7</text>
<text x="211.4" y="26.4">4</text>
<text x="238.1" y="26.4">8</text>
<text x="240.5" y="27.5">D4</text>
<text x="242.2" y="26.1" transform="rotate(-90 242.2 26.1)">D5</text>
<text x="247.2" y="24.8" transform="rotate(-90 247.2 24.8)">D6</text>
<text x="249.5" y="27.5">D8</text>
<text x="252.3" y="26.1" transform="rotate(-90 252.3 26.1)">D7</text>
<text x="253.3" y="26.4">4</text>
<text x="10.3" y="35.9">A</text>
<text x="27.2" y="31.5">9</text>
<text x="29.7" y="32.6">D3</text>
<text x="38.7" y="32.6">D9</text>
<text x="42.5" y="31.5">3</text>
<text x="69.1" y="31.5">9</text>
<text x="71.6" y="32.6">D3</text>
<text x="80.6" y="32.6">D9</text>
<text x="84.4" y="31.5">3</text>
<text x="112.3" y="31.5">9</text>
<text x="114.8" y="32.6">D3</text>
<text x="123.8" y="32.6">D9</text>
<text x="127.6" y="31.5">3</text>
<text x="154.2" y="31.5">9</text>
<text x="156.7" y="32.6">D3</text>
<text x="165.7" y="32.6">D9</text>
<text x="169.5" y="31.5">3</text>
<text x="196.1" y="31.5">9</text>
<text x="198.6" y="32.6">D3</text>
<text x="207.6" y="32.6">D9</text>
<text x="211.4" y="31.5">3</text>
<text x="238.1" y="31.5">9</text>
<text x="240.5" y="32.6">D3</text>
<text x="249.5" y="32.6">D9</text>
<text x="253.3" y="31.5">3</text>
<text x="267.7" y="35.9">A</text>
<text x="17.4" y="36.8" transform="rotate(-90 17.4 36.8)">Cathodes</text>
<text x="26.6" y="36.6">10</text>
<text x="29.7" y="37.7">D2</text>
<text x="31.3" y="40.1" transform="rotate(-90 31.3 40.1)">D1</text>
<text x="36.4" y="41.4" transform="rotate(-90 36.4 41.4)">NC</text>
<text x="38.7" y="37.7">D0</text>
<text x="41.5" y="40.1" transform="rotate(-90 41.5 40.1)">A</text>
<text x="42.5" y="36.6">2</text>
<text x="59.3" y="36.8" transform="rotate(-90 59.3 36.8)">Cathodes</text>
<text x="68.5" y="36.6">10</text>
<text x="71.6" y="37.7">D2</text>
<text x="73.3" y="40.1" transform="rotate(-90 73.3 40.1)">D1</text>
<text x="78.3" y="41.4" transform="rotate(-90 78.3 41.4)">NC</text>
<text x="80.6" y="37.7">D0</text>
<text x="83.4" y="40.1" transform="rotate(-90 83.4 40.1)">A</text>
<text x="84.4" y="36.6">2</text>
<text x="102.5" y="36.8" transform="rotate(-90 102.5 36.8)">Cathodes</text>
<text x="111.7" y="36.6">10</text>
<text x="114.8" y="37.7">D2</text>
<text x="116.4" y="40.1" transform="rotate(-90 116.4 40.1)">D1</text>
<text x="121.5" y="41.4" transform="rotate(-90 121.5 41.4)">NC</text>
<text x="123.8" y="37.7">D0</text>
<text x="126.6" y="40.1" transform="rotate(-90 126.6 40.1)">A</text>
<text x="127.6" y="36.6">2</text>
<text x="144.4" y="36.8" transform="rotate(-90 144.4 36.8)">Cathodes</text>
<text x="153.6" y="36.6">10</text>
<text x="156.7" y="37.7">D2</text>
<text x="158.3" y="40.1" transform="rotate(-90 158.3 40.1)">D1</text>
<text x="163.4" y="41.4" transform="rotate(-90 163.4 41.4)">NC</text>
<text x="165.7" y="37.7">D0</text>
<text x="168.5" y="40.1" transform="rotate(-90 168.5 40.1)">A</text>
<text x="169.5" y="36.6">2</text>
<text x="186.3" y="36.8" transform="rotate(-90 186.3 36.8)">Cathodes</text>
<text x="195.5" y="36.6">10</text>
<text x="198.6" y="37.7">D2</text>
<text x="200.3" y="40.1" transform="rotate(-90 200.3 40.1)">D1</text>
<text x="205.3" y="41.4" transform="rotate(-90 205.3 41.4)">NC</text>
<text x="207.6" y="37.7">D0</text>
<text x="210.4" y="40.1" transform="rotate(-90 210.4 40.1)">A</text>
<text x="211.4" y="36.6">2</text>
<text x="228.2" y="36.8" transform="rotate(-90 228.2 36.8)">Cathodes</text>
<text x="237.4" y="36.6">10</text>
<text x="240.5" y="37.7">D2</text>
<text x="242.2" y="40.1" transform="rotate(-90 242.2 40.1)">D1</text>
<text x="247.2" y="41.4" transform="rotate(-90 247.2 41.4)">NC</text>
<text x="249.5" y="37.7">D0</text>
<text x="252.3" y="40.1" transform="rotate(-90 252.3 40.1)">A</text>
<text x="253.3" y="36.6">2</text>
<text x="30.2" y="43.2" transform="rotate(-90 30.2 43.2)">11</text>
<text x="35.3" y="44.5" transform="rotate(-90 35.3 44.5)">12</text>
<text x="40.4" y="42.6" transform="rotate(-90 40.4 42.6)">1</text>
<text x="72.1" y="43.2" transform="rotate(-90 72.1 43.2)">11</text>
<text x="77.2" y="44.5" transform="rotate(-90 77.2 44.5)">12</text>
<text x="82.3" y="42.6" transform="rotate(-90 82.3 42.6)">1</text>
<text x="115.3" y="43.2" transform="rotate(-90 115.3 43.2)">11</text>
<text x="120.4" y="44.5" transform="rotate(-90 120.4 44.5)">12</text>
<text x="125.5" y="42.6" transform="rotate(-90 125.5 42.6)">1</text>
<text x="157.2" y="43.2" transform="rotate(-90 157.2 43.2)">11</text>
<text x="162.3" y="44.5" transform="rotate(-90 162.3 44.5)">12</text>
<text x="167.4" y="42.6" transform="rotate(-90 167.4 42.6)">1</text>
<text x="199.1" y="43.2" transform="rotate(-90 199.1 43.2)">11</text>
<text x="204.2" y="44.5" transform="rotate(-90 204.2 44.5)">12</text>
<text x="209.3" y="42.6" transform="rotate(-90 209.3 42.6)">1</text>
<text x="241" y="43.2" transform="rotate(-90 241 43.2)">11</text>
<text x="246.1" y="44.5" transform="rotate(-90 246.1 44.5)">12</text>
<text x="251.2" y="42.6" transform="rotate(-90 251.2 42.6)">1</text>
<text x="16.2" y="50.8" transform="rotate(-90 16.2 50.8)">T1-[0..9]</text>
<text x="18.7" y="48.3" transform="rotate(-90 18.7 48.3)">T1-5</text>
<text x="21.2" y="48.3" transform="rotate(-90 21.2 48.3)">T1-4</text>
<text x="23.8" y="48.3" transform="rotate(-90 23.8 48.3)">T1-3</text>
<text x="26.3" y="48.3" transform="rotate(-90 26.3 48.3)">T1-2</text>
<text x="30.1" y="48.3" transform="rotate(-90 30.1 48.3)">T1-1</text>
<text x="44.1" y="48.3" transform="rotate(-90 44.1 48.3)">T1-0</text>
<text x="46.6" y="48.3" transform="rotate(-90 46.6 48.3)">T1-9</text>
<text x="49.2" y="48.3" transform="rotate(-90 49.2 48.3)">T1-8</text>
<text x="51.7" y="48.3" transform="rotate(-90 51.7 48.3)">T1-7</text>
<text x="54.3" y="48.3" transform="rotate(-90 54.3 48.3)">T1-6</text>
<text x="58.1" y="50.8" transform="rotate(-90 58.1 50.8)">T2-[0..9]</text>
<text x="60.6" y="48.3" transform="rotate(-90 60.6 48.3)">T2-5</text>
<text x="63.2" y="48.3" transform="rotate(-90 63.2 48.3)">T2-4</text>
<text x="65.7" y="48.3" transform="rotate(-90 65.7 48.3)">T2-3</text>
<text x="68.2" y="48.3" transform="rotate(-90 68.2 48.3)">T2-2</text>
<text x="72" y="48.3" transform="rotate(-90 72 48.3)">T2-1</text>
<text x="86" y="48.3" transform="rotate(-90 86 48.3)">T2-0</text>
<text x="88.6" y="48.3" transform="rotate(-90 88.6 48.3)">T2-9</text>
<text x="91.1" y="48.3" transform="rotate(-90 91.1 48.3)">T2-8</text>
<text x="93.6" y="48.3" transform="rotate(-90 93.6 48.3)">T2-7</text>
<text x="96.2" y="48.3" transform="rotate(-90 96.2 48.3)">T2-6</text>
<text x="101.3" y="50.8" transform="rotate(-90 101.3 50.8)">T3-[0..9]</text>
<text x="103.8" y="48.3" transform="rotate(-90 103.8 48.3)">T3-5</text>
<text x="106.3" y="48.3" transform="rotate(-90 106.3 48.3)">T3-4</text>
<text x="108.9" y="48.3" transform="rotate(-90 108.9 48.3)">T3-3</text>
<text x="111.4" y="48.3" transform="rotate(-90 111.4 48.3)">T3-2</text>
<text x="115.2" y="48.3" transform="rotate(-90 115.2 48.3)">T3-1</text>
<text x="129.2" y="48.3" transform="rotate(-90 129.2 48.3)">T3-0</text>
<text x="131.7" y="48.3" transform="rotate(-90 131.7 48.3)">T3-9</text>
<text x="134.3" y="48.3" transform="rotate(-90 134.3 48.3)">T3-8</text>
<text x="136.8" y="48.3" transform="rotate(-90 136.8 48.3)">T3-7</text>
<text x="139.4" y="48.3" transform="rotate(-90 139.4 48.3)">T3-6</text>
<text x="143.2" y="50.8" transform="rotate(-90 143.2 50.8)">T4-[0..9]</text>
<text x="145.7" y="48.3" transform="rotate(-90 145.7 48.3)">T4-5</text>
<text x="148.2" y="48.3" transform="rotate(-90 148.2 48.3)">T4-4</text>
<text x="150.8" y="48.3" transform="rotate(-90 150.8 48.3)">T4-3</text>
<text x="153.3" y="48.3" transform="rotate(-90 153.3 48.3)">T4-2</text>
<text x="157.1" y="48.3" transform="rotate(-90 157.1 48.3)">T4-1</text>
<text x="171.1" y="48.3" transform="rotate(-90 171.1 48.3)">T4-0</text>
<text x="173.6" y="48.3" transform="rotate(-90 173.6 48.3)">T4-9</text>
<text x="176.2" y="48.3" transform="rotate(-90 176.2 48.3)">T4-8</text>
<text x="178.7" y="48.3" transform="rotate(-90 178.7 48.3)">T4-7</text>
<text x="181.3" y="48.3" transform="rotate(-90 181.3 48.3)">T4-6</text>
<text x="185.1" y="50.8" transform="rotate(-90 185.1 50.8)">T5-[0..9]</text>
<text x="187.6" y="48.3" transform="rotate(-90 187.6 48.3)">T5-5</text>
<text x="190.2" y="48.3" transform="rotate(-90 190.2 48.3)">T5-4</text>
<text x="192.7" y="48.3" transform="rotate(-90 192.7 48.3)">T5-3</text>
<text x="195.2" y="48.3" transform="rotate(-90 195.2 48.3)">T5-2</text>
<text x="199" y="48.3" transform="rotate(-90 199 48.3)">T5-1</text>
<text x="213" y="48.3" transform="rotate(-90 213 48.3)">T5-0</text>
<text x="215.6" y="48.3" transform="rotate(-90 215.6 48.3)">T5-9</text>
<text x="218.1" y="48.3" transform="rotate(-90 218.1 48.3)">T5-8</text>
<text x="220.6" y="48.3" transform="rotate(-90 220.6 48.3)">T5-7</text>
<text x="223.2" y="48.3" transform="rotate(-90 223.2 48.3)">T5-6</text>
<text x="227" y="50.8" transform="rotate(-90 227 50.8)">T6-[0..9]</text>
<text x="229.5" y="48.3" transform="rotate(-90 229.5 48.3)">T6-5</text>
<text x="232.1" y="48.3" transform="rotate(-90 232.1 48.3)">T6-4</text>
<text x="234.6" y="48.3" transform="rotate(-90 234.6 48.3)">T6-3</text>
<text x="237.1" y="48.3" transform="rotate(-90 237.1 48.3)">T6-2</text>
<text x="241" y="48.3" transform="rotate(-90 241 48.3)">T6-1</text>
<text x="254.9" y="48.3" transform="rotate(-90 254.9 48.3)">T6-0</text>
<text x="257.5" y="48.3" transform="rotate(-90 257.5 48.3)">T6-9</text>
<text x="260" y="48.3" transform="rotate(-90 260 48.3)">T6-8</text>
<text x="262.5" y="48.3" transform="rotate(-90 262.5 48.3)">T6-7</text>
<text x="265.1" y="48.3" transform="rotate(-90 265.1 48.3)">T6-6</text>
<text x="31.8" y="56.7">15K</text>
<text x="33" y="54.2">R1</text>
<text x="77.5" y="56.7">15K</text>
<text x="78.7" y="54.2">R2</text>
<text x="120.7" y="56.7">15K</text>
<text x="121.9" y="54.2">R3</text>
<text x="162.6" y="56.7">15K</text>
<text x="163.8" y="54.2">R4</text>
<text x="204.5" y="56.7">15K</text>
<text x="205.7" y="54.2">R5</text>
<text x="246.4" y="56.7">15K</text>
<text x="247.7" y="54.2">R6</text>
<text x="120.3" y="67.8" transform="rotate(-90 120.3 67.8)">MD3</text>
<text x="162.2" y="67.8" transform="rotate(-90 162.2 67.8)">MD4</text>
<text x="209.1" y="83.5">MD4</text>
<text x="10.3" y="85.9">B</text>
<text x="201.4" y="87.3">MD3</text>
<text x="267.7" y="85.9">B</text>
<text x="64.8" y="93.6">R7</text>
<text x="73.7" y="93.6">R8</text>
<text x="207" y="93.6">R9</text>
<text x="214.6" y="93.6">R10</text>
<text x="222.3" y="93.6">R11</text>
<text x="229.9" y="93.6">R12</text>
<text x="63.5" y="96.1">15K</text>
<text x="72.4" y="96.1">15K</text>
<text x="205.7" y="96.1">15K</text>
<text x="213.4" y="96.1">15K</text>
<text x="221" y="96.1">15K</text>
<text x="228.6" y="96.1">15K</text>
<text x="190.2" y="102.2">MINS</text>
<text x="196" y="102.2">DARK</text>
<text x="209.2" y="107.3">SECS DARK</text>
<text x="191.8" y="113.6">170V</text>
<text x="68.2" y="114.9" transform="rotate(-90 68.2 114.9)">HOUR TENS DARK</text>
<text x="77.1" y="115.1" transform="rotate(-90 77.1 115.1)">HOUR ONES DARK</text>
<text x="88.9" y="125.3">J1</text>
<text x="93.7" y="121.3" transform="rotate(-90 93.7 121.3)">a1 T1-5</text>
<text x="96.3" y="121.3" transform="rotate(-90 96.3 121.3)">a2 T1-4</text>
<text x="98.8" y="121.3" transform="rotate(-90 98.8 121.3)">a3 T1-3</text>
<text x="101.3" y="121.3" transform="rotate(-90 101.3 121.3)">a4 T1-2</text>
<text x="103.9" y="121.3" transform="rotate(-90 103.9 121.3)">a5 T1-1</text>
<text x="106.4" y="121.3" transform="rotate(-90 106.4 121.3)">a6 T1-0</text>
<text x="109" y="121.3" transform="rotate(-90 109 121.3)">a7 T1-9</text>
<text x="111.5" y="121.3" transform="rotate(-90 111.5 121.3)">a8 T1-8</text>
<text x="114" y="121.3" transform="rotate(-90 114 121.3)">a9 T1-7</text>
<text x="116.6" y="121.9" transform="rotate(-90 116.6 121.9)">a10 T1-6</text>
<text x="119.1" y="121.9" transform="rotate(-90 119.1 121.9)">a11 T2-5</text>
<text x="121.7" y="121.9" transform="rotate(-90 121.7 121.9)">a12 T2-4</text>
<text x="124.2" y="121.9" transform="rotate(-90 124.2 121.9)">a13 T2-3</text>
<text x="126.7" y="121.9" transform="rotate(-90 126.7 121.9)">a14 T2-2</text>
<text x="129.3" y="121.9" transform="rotate(-90 129.3 121.9)">a15 T2-1</text>
<text x="131.8" y="121.9" transform="rotate(-90 131.8 121.9)">a16 T2-0</text>
<text x="134.4" y="121.9" transform="rotate(-90 134.4 121.9)">a17 T2-9</text>
<text x="136.9" y="121.9" transform="rotate(-90 136.9 121.9)">a18 T2-8</text>
<text x="139.4" y="121.9" transform="rotate(-90 139.4 121.9)">a19 T2-7</text>
<text x="142" y="121.9" transform="rotate(-90 142 121.9)">a20 T2-6</text>
<text x="144.5" y="121.9" transform="rotate(-90 144.5 121.9)">a21 T3-5</text>
<text x="147.1" y="121.9" transform="rotate(-90 147.1 121.9)">a22 T3-4</text>
<text x="149.6" y="121.9" transform="rotate(-90 149.6 121.9)">a23 T3-3</text>
<text x="152.1" y="121.9" transform="rotate(-90 152.1 121.9)">a24 T3-2</text>
<text x="154.7" y="121.9" transform="rotate(-90 154.7 121.9)">a25 T3-1</text>
<text x="157.2" y="121.9" transform="rotate(-90 157.2 121.9)">a26 T3-0</text>
<text x="159.8" y="121.9" transform="rotate(-90 159.8 121.9)">a27 T3-9</text>
<text x="162.3" y="121.9" transform="rotate(-90 162.3 121.9)">a28 T3-8</text>
<text x="164.8" y="121.9" transform="rotate(-90 164.8 121.9)">a29 T3-7</text>
<text x="167.4" y="121.9" transform="rotate(-90 167.4 121.9)">a30 T3-6</text>
<text x="169.9" y="121.9" transform="rotate(-90 169.9 121.9)">a31</text>
<text x="172.5" y="121.9" transform="rotate(-90 172.5 121.9)">a32</text>
<text x="175" y="121.3" transform="rotate(-90 175 121.3)">b1</text>
<text x="177.5" y="121.3" transform="rotate(-90 177.5 121.3)">b2</text>
<text x="180.1" y="121.3" transform="rotate(-90 180.1 121.3)">b3</text>
<text x="182.6" y="121.3" transform="rotate(-90 182.6 121.3)">b4</text>
<text x="185.2" y="121.3" transform="rotate(-90 185.2 121.3)">b5</text>
<text x="187.7" y="121.3" transform="rotate(-90 187.7 121.3)">b6</text>
<text x="190.2" y="121.3" transform="rotate(-90 190.2 121.3)">b7</text>
<text x="192.8" y="121.3" transform="rotate(-90 192.8 121.3)">b8</text>
<text x="195.3" y="121.3" transform="rotate(-90 195.3 121.3)">b9</text>
<text x="197.9" y="121.9" transform="rotate(-90 197.9 121.9)">b10</text>
<text x="200.4" y="121.9" transform="rotate(-90 200.4 121.9)">b11</text>
<text x="202.9" y="121.9" transform="rotate(-90 202.9 121.9)">b12</text>
<text x="205.5" y="121.9" transform="rotate(-90 205.5 121.9)">b13</text>
<text x="208" y="121.9" transform="rotate(-90 208 121.9)">b14</text>
<text x="210.6" y="121.9" transform="rotate(-90 210.6 121.9)">b15</text>
<text x="213.1" y="121.9" transform="rotate(-90 213.1 121.9)">b16</text>
<text x="93.7" y="130.2" transform="rotate(-90 93.7 130.2)">c1</text>
<text x="96.3" y="130.2" transform="rotate(-90 96.3 130.2)">c2</text>
<text x="98.8" y="130.2" transform="rotate(-90 98.8 130.2)">c3</text>
<text x="101.3" y="130.2" transform="rotate(-90 101.3 130.2)">c4</text>
<text x="103.9" y="130.2" transform="rotate(-90 103.9 130.2)">c5</text>
<text x="106.4" y="130.2" transform="rotate(-90 106.4 130.2)">c6</text>
<text x="109" y="130.2" transform="rotate(-90 109 130.2)">c7</text>
<text x="111.5" y="130.2" transform="rotate(-90 111.5 130.2)">c8</text>
<text x="114" y="130.2" transform="rotate(-90 114 130.2)">c9</text>
<text x="116.6" y="130.8" transform="rotate(-90 116.6 130.8)">c10</text>
<text x="119.1" y="130.8" transform="rotate(-90 119.1 130.8)">c11</text>
<text x="121.7" y="130.8" transform="rotate(-90 121.7 130.8)">c12</text>
<text x="124.2" y="130.8" transform="rotate(-90 124.2 130.8)">c13</text>
<text x="126.7" y="130.8" transform="rotate(-90 126.7 130.8)">c14</text>
<text x="129.3" y="130.8" transform="rotate(-90 129.3 130.8)">c15</text>
<text x="131.8" y="130.8" transform="rotate(-90 131.8 130.8)">c16</text>
<text x="134.4" y="130.8" transform="rotate(-90 134.4 130.8)">c17</text>
<text x="136.9" y="130.8" transform="rotate(-90 136.9 130.8)">c18</text>
<text x="139.4" y="130.8" transform="rotate(-90 139.4 130.8)">c19</text>
<text x="142" y="130.8" transform="rotate(-90 142 130.8)">c20</text>
<text x="144.5" y="130.8" transform="rotate(-90 144.5 130.8)">c21</text>
<text x="147.1" y="130.8" transform="rotate(-90 147.1 130.8)">c22</text>
<text x="149.6" y="130.8" transform="rotate(-90 149.6 130.8)">c23</text>
<text x="152.1" y="130.8" transform="rotate(-90 152.1 130.8)">c24</text>
<text x="154.7" y="130.8" transform="rotate(-90 154.7 130.8)">c25</text>
<text x="157.2" y="130.8" transform="rotate(-90 157.2 130.8)">c26</text>
<text x="159.8" y="130.8" transform="rotate(-90 159.8 130.8)">c27</text>
<text x="162.3" y="130.8" transform="rotate(-90 162.3 130.8)">c28</text>
<text x="164.8" y="130.8" transform="rotate(-90 164.8 130.8)">c29</text>
<text x="167.4" y="130.8" transform="rotate(-90 167.4 130.8)">c30</text>
<text x="169.9" y="130.8" transform="rotate(-90 169.9 130.8)">c31</text>
<text x="172.5" y="130.8" transform="rotate(-90 172.5 130.8)">c32</text>
<text x="175" y="130.8" transform="rotate(-90 175 130.8)">b32</text>
<text x="177.5" y="130.8" transform="rotate(-90 177.5 130.8)">b31</text>
<text x="180.1" y="130.8" transform="rotate(-90 180.1 130.8)">b30</text>
<text x="182.6" y="130.8" transform="rotate(-90 182.6 130.8)">b29</text>
<text x="185.2" y="130.8" transform="rotate(-90 185.2 130.8)">b28</text>
<text x="187.7" y="130.8" transform="rotate(-90 187.7 130.8)">b27</text>
<text x="190.2" y="130.8" transform="rotate(-90 190.2 130.8)">b26</text>
<text x="192.8" y="130.8" transform="rotate(-90 192.8 130.8)">b25</text>
<text x="195.3" y="130.8" transform="rotate(-90 195.3 130.8)">b24</text>
<text x="197.9" y="130.8" transform="rotate(-90 197.9 130.8)">b23</text>
<text x="200.4" y="130.8" transform="rotate(-90 200.4 130.8)">b22</text>
<text x="202.9" y="130.8" transform="rotate(-90 202.9 130.8)">b21</text>
<text x="205.5" y="130.8" transform="rotate(-90 205.5 130.8)">b20</text>
<text x="208" y="130.8" transform="rotate(-90 208 130.8)">b19</text>
<text x="210.6" y="130.8" transform="rotate(-90 210.6 130.8)">b18</text>
<text x="213.1" y="130.8" transform="rotate(-90 213.1 130.8)">b17</text>
<text x="246.6" y="127.9">PWR_FLAG</text>
<text x="10.3" y="135.9">C</text>
<text x="98.7" y="137.2" transform="rotate(-90 98.7 137.2)">T4-5</text>
<text x="101.3" y="137.2" transform="rotate(-90 101.3 137.2)">T4-4</text>
<text x="103.8" y="137.2" transform="rotate(-90 103.8 137.2)">T4-3</text>
<text x="106.3" y="137.2" transform="rotate(-90 106.3 137.2)">T4-2</text>
<text x="108.9" y="137.2" transform="rotate(-90 108.9 137.2)">T4-1</text>
<text x="111.4" y="137.2" transform="rotate(-90 111.4 137.2)">T4-0</text>
<text x="114" y="137.2" transform="rotate(-90 114 137.2)">T4-9</text>
<text x="116.5" y="137.2" transform="rotate(-90 116.5 137.2)">T4-8</text>
<text x="119" y="137.2" transform="rotate(-90 119 137.2)">T4-7</text>
<text x="121.6" y="137.2" transform="rotate(-90 121.6 137.2)">T4-6</text>
<text x="124.1" y="137.2" transform="rotate(-90 124.1 137.2)">T5-5</text>
<text x="126.7" y="137.2" transform="rotate(-90 126.7 137.2)">T5-4</text>
<text x="129.2" y="137.2" transform="rotate(-90 129.2 137.2)">T5-3</text>
<text x="131.7" y="137.2" transform="rotate(-90 131.7 137.2)">T5-2</text>
<text x="134.3" y="137.2" transform="rotate(-90 134.3 137.2)">T5-1</text>
<text x="136.8" y="137.2" transform="rotate(-90 136.8 137.2)">T5-0</text>
<text x="139.4" y="137.2" transform="rotate(-90 139.4 137.2)">T5-9</text>
<text x="141.9" y="137.2" transform="rotate(-90 141.9 137.2)">T5-8</text>
<text x="144.4" y="137.2" transform="rotate(-90 144.4 137.2)">T5-7</text>
<text x="147" y="137.2" transform="rotate(-90 147 137.2)">T5-6</text>
<text x="149.5" y="137.2" transform="rotate(-90 149.5 137.2)">T6-5</text>
<text x="152.1" y="137.2" transform="rotate(-90 152.1 137.2)">T6-4</text>
<text x="154.6" y="137.2" transform="rotate(-90 154.6 137.2)">T6-3</text>
<text x="157.1" y="137.2" transform="rotate(-90 157.1 137.2)">T6-2</text>
<text x="159.7" y="137.2" transform="rotate(-90 159.7 137.2)">T6-1</text>
<text x="162.2" y="137.2" transform="rotate(-90 162.2 137.2)">T6-0</text>
<text x="164.8" y="137.2" transform="rotate(-90 164.8 137.2)">T6-9</text>
<text x="167.3" y="137.2" transform="rotate(-90 167.3 137.2)">T6-8</text>
<text x="169.8" y="137.2" transform="rotate(-90 169.8 137.2)">T6-7</text>
<text x="172.4" y="137.2" transform="rotate(-90 172.4 137.2)">T6-6</text>
<text x="193.9" y="137.8">Note:</text>
<text x="199.9" y="137.8">Ground</text>
<text x="207.8" y="137.8">is</text>
<text x="210.6" y="137.8">not</text>
<text x="214.8" y="137.8">used</text>
<text x="220.4" y="137.8">in</text>
<text x="223.3" y="137.8">the</text>
<text x="227.4" y="137.8">circuit.</text>
<text x="267.7" y="135.9">C</text>
<text x="249.4" y="140.6">GND</text>
<text x="10.3" y="185.9">D</text>
<text x="267.7" y="185.9">D</text>
<text x="35" y="205.8">1</text>
<text x="85" y="205.8">2</text>
<text x="135" y="205.8">3</text>
<text x="185" y="205.8">4</text>
<text x="235" y="205.8">5</text>
</g>
</svg>
